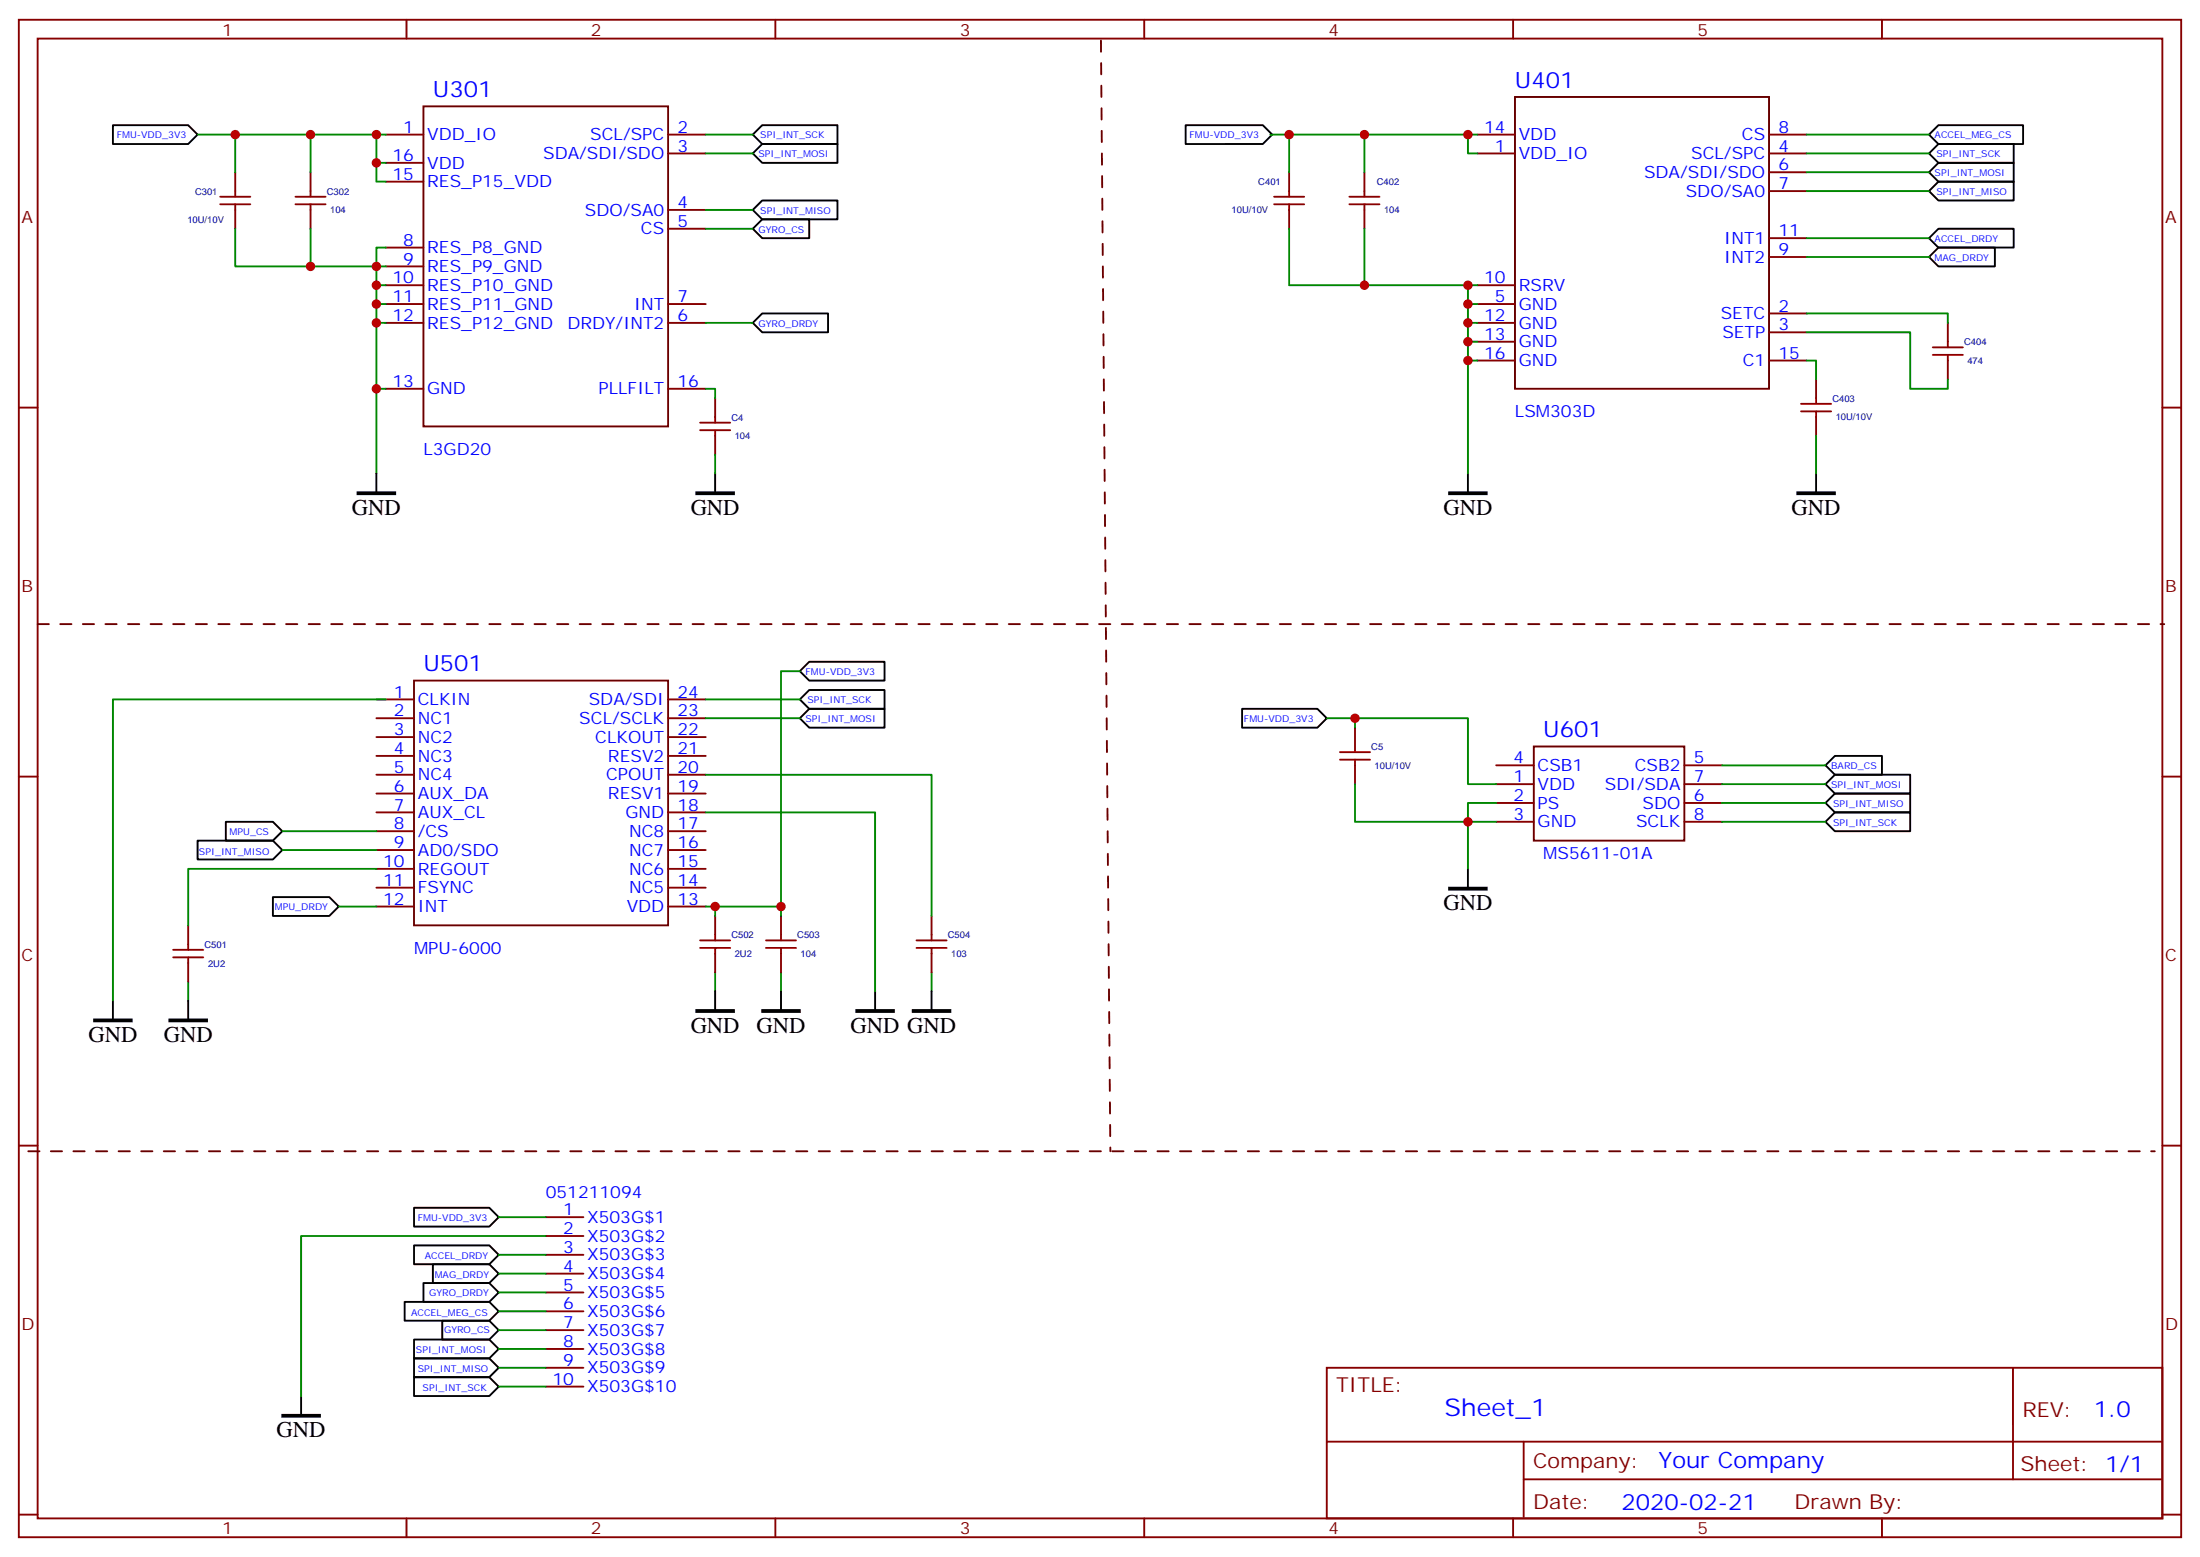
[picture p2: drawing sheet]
<svg xmlns="http://www.w3.org/2000/svg" width="412mm" height="292mm" viewBox="0 0 412 292" stroke-linecap="round" stroke-linejoin="round" font-family="sans-serif">
<g fill="none" stroke="#870000" stroke-width=".35">
<path d="M3.5 3.7h405.4v284.3h-405.4zM7.1 7.2h398.2v277.3h-398.2zM76.2 3.7v3.5M145.3 3.7v3.5M214.5 3.7v3.5M283.6 3.7v3.5M352.8 3.7v3.5M44.1 32.3v3.5M44.1 39.3v3.6M58.2 32.3v3.5M58.2 39.3v3.6M72.3 25.2h7.1"/>
<path d="M72.3 30.5h7.1M72.3 34h7.1M125.2 25.2h7.1M125.2 28.8h7.1M125.2 39.3h7.1M241.7 32.3v3.5M241.7 39.3v3.6M255.8 32.3v3.5M255.8 39.3v3.6M276.9 25.2h7.1M276.9 28.8h7.1M331.6 25.2h7.1"/>
<path d="M331.6 28.8h7.1M331.6 32.3h7.1M331.6 35.8h7.1M72.3 57h7.1M72.3 46.4h7.1M72.3 49.9h7.1M72.3 53.4h7.1M125.2 42.9h7.1M125.2 57h7.1M276.9 57h7.1M276.9 53.4h7.1M331.6 44.6h7.1"/>
<path d="M331.6 48.2h7.1M331.6 58.7h7.1M3.5 76.4h3.6M72.3 60.5h7.1M72.3 72.8h7.1M125.2 60.5h7.1M125.2 72.8h7.1M134.1 74.6v3.5M276.9 60.5h7.1M276.9 64h7.1M276.9 67.6h7.1M331.6 67.6h7.1"/>
<path d="M331.6 62.3h7.1M340.4 71.1v3.5M340.4 78.1v3.6M365.1 60.5v3.5M365.1 67.6v3.5M405.3 76.4h3.6M134.1 81.7v3.5M70.6 131.1h7M70.6 134.6h7M70.6 138.1h7M125.2 131.1h7.1M125.2 134.6h7.1"/>
<path d="M125.2 138.1h7.1M254 136.3v3.6M3.5 145.5h3.6M70.6 141.6h7M70.6 145.2h7M70.6 148.7h7M70.6 152.2h7M70.6 155.8h7M70.6 159.3h7M125.2 141.6h7.1M125.2 145.2h7.1M125.2 148.7h7.1"/>
<path d="M125.2 152.2h7.1M125.2 155.8h7.1M125.2 159.3h7.1M254 143.4v3.5M280.5 143.4h7M280.5 146.9h7M280.5 150.5h7M280.5 154h7M315.7 143.4h7.1M315.7 146.9h7.1M315.7 150.5h7.1M315.7 154h7.1"/>
<path d="M405.3 145.5h3.6M35.3 173.4v3.5M70.6 162.8h7M70.6 166.3h7M70.6 169.9h7M125.2 162.8h7.1M125.2 166.3h7.1M125.2 169.9h7.1M134.1 171.6v3.6M134.1 178.7v3.5M146.4 171.6v3.6M146.4 178.7v3.5"/>
<path d="M174.6 171.6v3.6M174.6 178.7v3.5M35.3 180.4v3.6M3.5 214.7h3.6M405.3 214.7h3.6M102.3 228.1h7.1M102.3 231.6h7.1M102.3 235.1h7.1M102.3 238.7h7.1M102.3 242.2h7.1M102.3 245.7h7.1M102.3 249.2h7.1"/>
<path d="M102.3 252.8h7.1M102.3 256.3h7.1M102.3 259.8h7.1M248.7 256.3h156.6v28.2h-156.6zM377.3 256.3v20.9M248.7 270.1h156.5M285.6 277.2h119.6M285.6 270.1v14.2M3.5 283.8h3.6M76.2 284.5v3.5M145.3 284.5v3.5M214.5 284.5v3.5"/>
<path d="M283.6 284.5v3.5M352.8 284.5v3.5M405.3 283.8h3.6"/>
</g>
<path d="M206.4 7.6l1.7 208.1M7.1 116.9h398.6M5.3 215.7h398.6" fill="none" stroke="#600" stroke-width=".35" stroke-dasharray="2.1 2.1"/>
<path d="M79.4 19.9h45.8v60h-45.8zM284 18.2h47.6v54.6h-47.6zM77.6 127.5h47.6v45.9h-47.6zM287.5 139.9h28.2v17.6h-28.2z" fill="none" stroke="#600" stroke-width=".35"/>
<g fill="none" stroke="#000" stroke-width=".35">
<path d="M21.2 23.5h14.1l1.7 1.7-1.7 1.8h-14.1zM141.1 25.2l1.8-1.7h14.1v3.5h-14.1zM141.1 28.8l1.8-1.8h14.1v3.5h-14.1zM141.1 39.3l1.8-1.7h14.1v3.5h-14.1zM222.2 23.5h14.5l1.8 1.7-1.8 1.8h-14.5zM361.6 32.3l1.8-1.8h14.1v3.5h-14.1zM361.6 28.8l1.8-1.8h14.1v3.5h-14.1zM361.6 35.8l1.8-1.8h14.1v3.6h-14.1zM361.6 25.2l1.8-1.7h15.8v3.5h-15.8zM141.1 42.9l1.8-1.8h8.8v3.5h-8.8zM361.6 44.6l1.8-1.7h14.1v3.5h-14.1zM361.6 48.2l1.8-1.8h10.5v3.5h-10.5z"/>
<path d="M141.1 60.5l1.8-1.8h12.3v3.6h-12.3zM70.6 88.7v3.6M134.1 88.7v3.6M275.2 88.7v3.6M340.4 88.7v3.6M149.9 131.1l1.8-1.8h14.1v3.5h-14.1zM149.9 134.6l1.8-1.8h14.1v3.5h-14.1zM149.9 125.8l1.8-1.8h14.1v3.5h-14.1zM232.8 132.8h14.1l1.8 1.8-1.8 1.7h-14.1zM37 157.5h14.2l1.7 1.8-1.7 1.7h-14.2zM42.3 154h8.9l1.7 1.8-1.7 1.7h-8.9zM342.2 146.9l1.8-1.7h14.1v3.5h-14.1z"/>
<path d="M342.2 150.5l1.8-1.8h14.1v3.5h-14.1zM342.2 154l1.8-1.8h14.1v3.6h-14.1zM342.2 143.4l1.8-1.8h8.8v3.6h-8.8zM51.2 168.1h10.5l1.8 1.8-1.8 1.7h-10.5zM275.2 162.8v3.5M21.2 187.5v3.5M35.3 187.5v3.5M134.1 185.7v3.6M146.4 185.7v3.6M164 185.7v3.6M174.6 185.7v3.6M77.6 226.3h14.1l1.8 1.8-1.8 1.7h-14.1z"/>
<path d="M77.6 233.4h14.1l1.8 1.7-1.8 1.8h-14.1zM81.1 236.9h10.6l1.8 1.8-1.8 1.7h-10.6zM75.8 243.9h15.9l1.8 1.8-1.8 1.8h-15.9zM77.6 251h14.1l1.8 1.8-1.8 1.7h-14.1zM77.6 258.1h14.1l1.8 1.7-1.8 1.8h-14.1zM77.6 254.5h14.1l1.8 1.8-1.8 1.8h-14.1zM79.4 240.4h12.3l1.8 1.8-1.8 1.7h-12.3zM82.9 247.5h8.8l1.8 1.7-1.8 1.8h-8.8zM56.4 261.6v3.5"/>
</g>
<g fill="none" stroke="#008700" stroke-width=".35">
<path d="M37 25.2h35.3M44.1 25.2v7.1M58.2 25.2v7.1M70.6 25.2v8.8h1.7M70.6 30.5h1.7M132.3 25.2h8.8M132.3 28.8h8.8M132.3 39.3h8.8M238.1 25.2h38.8M241.7 25.2v7.1M255.8 25.2v7.1M275.2 25.2v3.6h1.7"/>
<path d="M338.7 28.8h22.9M338.7 25.2h22.9M338.7 32.3h22.9M338.7 35.8h22.9M44.1 42.9v7h14.1M58.2 42.9v7h14.1M70.6 57h1.7M70.6 53.4h1.7M72.3 46.4h-1.7v42.3M132.3 42.9h8.8M241.7 42.9v10.5h35.2M255.8 42.9v10.5"/>
<path d="M275.2 57h1.7M275.2 53.4v35.3M338.7 58.7h26.4v1.8M338.7 44.6h22.9M338.7 48.2h22.9M70.6 72.8h1.7M70.6 60.5h1.7M132.3 72.8h1.8v1.8M132.3 60.5h8.8M275.2 60.5h1.7M275.2 64h1.7M275.2 67.6h1.7"/>
<path d="M338.7 62.3h19.4v10.5h7v-1.7M338.7 67.6h1.7v3.5M134.1 85.2v3.5M340.4 81.7v7M72.3 131.1h-51.1v56.4M132.3 131.1h17.6M132.3 134.6h17.6M149.9 125.8h-3.5v44.1M248.7 134.6h26.5v12.3h5.3M254 134.6v1.7M52.9 155.8h17.7M52.9 159.3h17.7"/>
<path d="M132.3 145.2h42.3v26.4M132.3 152.2h31.7v33.5M254 146.9v7.1h21.2v-3.5h5.3M280.5 154h-5.3v8.8M322.8 154h19.4M322.8 143.4h19.4M322.8 146.9h19.4M322.8 150.5h19.4M63.5 169.9h7.1M70.6 162.8h-35.3v10.6M132.3 169.9h14.1v1.7M134.1 169.9v1.7"/>
<path d="M35.3 184v3.5M134.1 182.2v3.5M146.4 182.2v3.5M174.6 182.2v3.5M93.5 228.1h8.8M93.5 235.1h8.8M93.5 238.7h8.8M102.3 231.6h-45.9v30M93.5 242.2h8.8M93.5 245.7h8.8M93.5 249.2h8.8M93.5 252.8h8.8"/>
<path d="M93.5 256.3h8.8M93.5 259.8h8.8"/>
</g>
<g fill="none" stroke="#a10000" stroke-width=".35">
<path d="M41.3 36.9h5.6M41.3 38.3h5.6M44.1 35.8v1.1M44.1 38.3v1M55.4 36.9h5.6M55.4 38.3h5.6M58.2 35.8v1.1M58.2 38.3v1M238.8 36.9h5.7M238.8 38.3h5.7M241.7 35.8v1.1M241.7 38.3v1"/>
<path d="M252.9 36.9h5.7M252.9 38.3h5.7M255.8 35.8v1.1M255.8 38.3v1M131.2 79.2h5.7M134.1 78.1v1.1M337.6 75.7h5.7M337.6 77.1h5.7M340.4 74.6v1.1M340.4 77.1v1M362.3 65.1h5.6M362.3 66.5h5.6"/>
<path d="M365.1 64v1.1M365.1 66.5v1.1M131.2 80.6h5.7M134.1 80.6v1.1M254 139.9v1M251.2 140.9h5.6M251.2 142.3h5.6M254 142.3v1.1M32.5 178h5.6M32.5 179.4h5.6M35.3 176.9v1.1M35.3 179.4v1"/>
<path d="M131.2 176.2h5.7M131.2 177.6h5.7M134.1 175.2v1M134.1 177.6v1.1M143.6 176.2h5.6M143.6 177.6h5.6M146.4 175.2v1M146.4 177.6v1.1M171.8 176.2h5.6M171.8 177.6h5.6M174.6 175.2v1M174.6 177.6v1.1"/>
</g>
<path d="M67 92.3h7.1v.3h-7.1zM130.5 92.3h7.1v.3h-7.1zM271.6 92.3h7.1v.3h-7.1zM336.9 92.3h7.1v.3h-7.1zM271.6 166.3h7.1v.4h-7.1zM17.6 191h7.1v.4h-7.1zM31.7 191h7.1v.4h-7.1zM130.5 189.3h7.1v.3h-7.1zM142.9 189.3h7v.3h-7zM160.5 189.3h7.1v.3h-7.1zM171.1 189.3h7.1v.3h-7.1zM52.9 265.1h7.1v.4h-7.1z" fill="#000" stroke="#000" stroke-width=".35"/>
<g fill="#c00">
<circle cx="275.2" cy="154" r=".88"/>
<circle cx="146.4" cy="169.9" r=".88"/>
<circle cx="275.2" cy="64" r=".88"/>
<circle cx="275.2" cy="57" r=".88"/>
<circle cx="255.8" cy="53.4" r=".88"/>
<circle cx="255.8" cy="25.2" r=".88"/>
<circle cx="58.2" cy="49.9" r=".88"/>
<circle cx="70.6" cy="49.9" r=".88"/>
<circle cx="70.6" cy="57" r=".88"/>
<circle cx="70.6" cy="72.8" r=".88"/>
<circle cx="70.6" cy="30.5" r=".88"/>
<circle cx="70.6" cy="25.2" r=".88"/>
<circle cx="70.6" cy="60.5" r=".88"/>
<circle cx="70.6" cy="53.4" r=".88"/>
<circle cx="58.2" cy="25.2" r=".88"/>
<circle cx="44.1" cy="25.2" r=".88"/>
<circle cx="275.2" cy="25.2" r=".88"/>
<circle cx="241.7" cy="25.2" r=".88"/>
<circle cx="275.2" cy="53.4" r=".88"/>
<circle cx="275.2" cy="60.5" r=".88"/>
<circle cx="275.2" cy="67.6" r=".88"/>
<circle cx="134.1" cy="169.9" r=".88"/>
<circle cx="254" cy="134.6" r=".88"/>
</g>
<text font-size="4.6" fill="#00f" x="270.8" y="265.3">Sheet_1</text>
<g font-size="4.2" fill="#00f">
<text x="284" y="16.4">U401</text>
<text x="81.1" y="18.2">U301</text>
<text x="79.4" y="125.8">U501</text>
<text x="289.3" y="138.1">U601</text>
<text x="392.5" y="265.6">1.0</text>
<text x="310.9" y="275.1">Your Company</text>
<text x="304" y="282.9">2020-02-21</text>
</g>
<g font-size="4.2">
<text x="66" y="96.5">GND</text>
<text x="129.5" y="96.5">GND</text>
<text x="270.6" y="96.5">GND</text>
<text x="335.8" y="96.5">GND</text>
<text x="270.6" y="170.6">GND</text>
<text x="16.6" y="195.3">GND</text>
<text x="30.7" y="195.3">GND</text>
<text x="129.5" y="193.5">GND</text>
<text x="141.8" y="193.5">GND</text>
<text x="159.5" y="193.5">GND GND</text>
<text x="51.9" y="269.3">GND</text>
</g>
<g font-size="3.9" fill="#800">
<text x="250.5" y="260.9">TITLE:</text>
<text x="379.1" y="265.6">REV:</text>
<text x="287.4" y="275.1">Company:</text>
<text x="378.7" y="275.7">Sheet: 1/1</text>
<text x="287.4" y="282.8">Date:</text>
<text x="336.4" y="282.8">Drawn By:</text>
</g>
<g font-size="3.2" fill="#800">
<text x="41.6" y="6.7">1</text>
<text x="110.8" y="6.7">2</text>
<text x="179.9" y="6.7">3</text>
<text x="249.1" y="6.7">4</text>
<text x="318.2" y="6.7">5</text>
<text x="4.1" y="41.8">A</text>
<text x="405.9" y="41.8">A</text>
<text x="4.1" y="110.9">B</text>
<text x="405.9" y="110.9">B</text>
<text x="4.1" y="180.1">C</text>
<text x="405.9" y="180.1">C</text>
<text x="4.1" y="249.2">D</text>
<text x="405.9" y="249.2">D</text>
<text x="41.6" y="287.5">1</text>
<text x="110.8" y="287.5">2</text>
<text x="179.9" y="287.5">3</text>
<text x="249.1" y="287.5">4</text>
<text x="318.2" y="287.5">5</text>
</g>
<g font-size="3.2" fill="#00f">
<text x="75.6" y="24.9">1</text>
<text x="80.1" y="26.3">VDD_IO</text>
<text x="101.8" y="29.8">SDA/SDI/SDO</text>
<text x="110.6" y="26.3">SCL/SPC</text>
<text x="127" y="24.9">2</text>
<text x="127" y="28.4">3</text>
<text x="278.2" y="24.9">14</text>
<text x="280.2" y="28.4">1</text>
<text x="284.7" y="26.3">VDD</text>
<text x="284.7" y="29.8">VDD_IO</text>
<text x="317" y="29.8">SCL/SPC</text>
<text x="326.5" y="26.3">CS</text>
<text x="333.4" y="24.9">8</text>
<text x="333.4" y="28.4">4</text>
<text x="73.6" y="30.2">16</text>
<text x="73.6" y="33.7">15</text>
<text x="80.1" y="31.6">VDD</text>
<text x="80.1" y="35.1">RES_P15_VDD</text>
<text x="308.2" y="33.3">SDA/SDI/SDO</text>
<text x="333.4" y="31.9">6</text>
<text x="333.4" y="35.5">7</text>
<text x="109.6" y="40.4">SDO/SA0</text>
<text x="127" y="39">4</text>
<text x="316" y="36.9">SDO/SA0</text>
<text x="75.6" y="46">8</text>
<text x="80.1" y="47.4">RES_P8_GND</text>
<text x="120.1" y="43.9">CS</text>
<text x="127" y="42.5">5</text>
<text x="323.2" y="45.7">INT1</text>
<text x="333.4" y="44.3">11</text>
<text x="333.4" y="47.8">9</text>
<text x="73.6" y="53.1">10</text>
<text x="75.6" y="49.6">9</text>
<text x="80.1" y="51">RES_P9_GND</text>
<text x="278.2" y="53.1">10</text>
<text x="323.2" y="49.2">INT2</text>
<text x="73.6" y="56.6">11</text>
<text x="80.1" y="54.5">RES_P10_GND</text>
<text x="80.1" y="58">RES_P11_GND</text>
<text x="118.9" y="58">INT</text>
<text x="127" y="56.6">7</text>
<text x="280.2" y="56.6">5</text>
<text x="284.7" y="54.5">RSRV</text>
<text x="284.7" y="58">GND</text>
<text x="322.6" y="59.8">SETC</text>
<text x="333.4" y="58.4">2</text>
<text x="73.6" y="60.1">12</text>
<text x="80.1" y="61.6">RES_P12_GND</text>
<text x="106.4" y="61.6">DRDY/INT2</text>
<text x="127" y="60.1">6</text>
<text x="278.2" y="60.1">12</text>
<text x="278.2" y="63.7">13</text>
<text x="284.7" y="61.6">GND</text>
<text x="284.7" y="65.1">GND</text>
<text x="322.9" y="63.3">SETP</text>
<text x="333.4" y="61.9">3</text>
<text x="278.2" y="67.2">16</text>
<text x="284.7" y="68.6">GND</text>
<text x="326.7" y="68.6">C1</text>
<text x="333.4" y="67.2">15</text>
<text x="73.6" y="72.5">13</text>
<text x="80.1" y="73.9">GND</text>
<text x="112.2" y="73.9">PLLFILT</text>
<text x="127" y="72.5">16</text>
<text x="284" y="78.1">LSM303D</text>
<text x="79.4" y="85.2">L3GD20</text>
<text x="73.8" y="130.7">1</text>
<text x="127" y="130.7">24</text>
<text x="73.8" y="134.2">2</text>
<text x="73.8" y="137.8">3</text>
<text x="78.3" y="132.1">CLKIN</text>
<text x="78.3" y="135.6">NC1</text>
<text x="108.6" y="135.6">SCL/SCLK</text>
<text x="110.4" y="132.1">SDA/SDI</text>
<text x="127" y="137.8">22</text>
<text x="127" y="134.2">23</text>
<text x="73.8" y="141.3">4</text>
<text x="78.3" y="139.2">NC2</text>
<text x="78.3" y="142.7">NC3</text>
<text x="111.6" y="139.2">CLKOUT</text>
<text x="114" y="142.7">RESV2</text>
<text x="127" y="141.3">21</text>
<text x="283.7" y="143.1">4</text>
<text x="317.5" y="143.1">5</text>
<text x="73.8" y="144.8">5</text>
<text x="73.8" y="148.3">6</text>
<text x="78.3" y="146.2">NC4</text>
<text x="78.3" y="149.8">AUX_DA</text>
<text x="113.6" y="146.2">CPOUT</text>
<text x="114" y="149.8">RESV1</text>
<text x="127" y="148.3">19</text>
<text x="127" y="144.8">20</text>
<text x="283.7" y="146.6">1</text>
<text x="288.2" y="144.5">CSB1</text>
<text x="288.2" y="148">VDD</text>
<text x="300.9" y="148">SDI/SDA</text>
<text x="306.5" y="144.5">CSB2</text>
<text x="317.5" y="146.6">7</text>
<text x="73.8" y="151.9">7</text>
<text x="73.8" y="155.4">8</text>
<text x="78.3" y="153.3">AUX_CL</text>
<text x="117.2" y="153.3">GND</text>
<text x="127" y="155.4">17</text>
<text x="127" y="151.9">18</text>
<text x="283.7" y="150.1">2</text>
<text x="283.7" y="153.6">3</text>
<text x="288.2" y="151.5">PS</text>
<text x="288.2" y="155">GND</text>
<text x="306.7" y="155">SCLK</text>
<text x="307.9" y="151.5">SDO</text>
<text x="317.5" y="150.1">6</text>
<text x="317.5" y="153.6">8</text>
<text x="73.8" y="158.9">9</text>
<text x="78.3" y="156.8">/CS</text>
<text x="78.3" y="160.3">AD0/SDO</text>
<text x="117.9" y="160.3">NC7</text>
<text x="117.9" y="156.8">NC8</text>
<text x="127" y="158.9">16</text>
<text x="289.3" y="161">MS5611-01A</text>
<text x="71.8" y="162.5">10</text>
<text x="71.8" y="166">11</text>
<text x="78.3" y="163.9">REGOUT</text>
<text x="78.3" y="167.4">FSYNC</text>
<text x="117.9" y="167.4">NC5</text>
<text x="117.9" y="163.9">NC6</text>
<text x="127" y="166">14</text>
<text x="127" y="162.5">15</text>
<text x="71.8" y="169.5">12</text>
<text x="78.3" y="170.9">INT</text>
<text x="117.5" y="170.9">VDD</text>
<text x="127" y="169.5">13</text>
<text x="77.6" y="178.7">MPU-6000</text>
<text x="102.3" y="224.5">051211094</text>
<text x="105.6" y="227.7">1</text>
<text x="105.6" y="231.2">2</text>
<text x="110.1" y="229.1">X503G$1</text>
<text x="110.1" y="232.7">X503G$2</text>
<text x="105.6" y="234.8">3</text>
<text x="105.6" y="238.3">4</text>
<text x="110.1" y="236.2">X503G$3</text>
<text x="110.1" y="239.7">X503G$4</text>
<text x="105.6" y="241.8">5</text>
<text x="105.6" y="245.4">6</text>
<text x="110.1" y="243.2">X503G$5</text>
<text x="105.6" y="248.9">7</text>
<text x="110.1" y="246.8">X503G$6</text>
<text x="110.1" y="250.3">X503G$7</text>
<text x="105.6" y="252.4">8</text>
<text x="105.6" y="255.9">9</text>
<text x="110.1" y="253.8">X503G$8</text>
<text x="110.1" y="257.4">X503G$9</text>
<text x="103.6" y="259.5">10</text>
<text x="110.1" y="260.9">X503G$10</text>
</g>
<g font-size="1.8" fill="#00f">
<text x="21.9" y="25.9">FMU-VDD_3V3</text>
<text x="142.2" y="29.5">SPI_INT_MOSI</text>
<text x="142.5" y="25.9">SPI_INT_SCK</text>
<text x="223" y="25.9">FMU-VDD_3V3</text>
<text x="362.7" y="25.9">ACCEL_MEG_CS</text>
<text x="363" y="29.5">SPI_INT_SCK</text>
<text x="362.7" y="33">SPI_INT_MOSI</text>
<text x="142.5" y="40">SPI_INT_MISO</text>
<text x="363" y="36.5">SPI_INT_MISO</text>
<text x="142.2" y="43.6">GYRO_CS</text>
<text x="362.7" y="45.3">ACCEL_DRDY</text>
<text x="362.7" y="48.9">MAG_DRDY</text>
<text x="142.2" y="61.2">GYRO_DRDY</text>
<text x="151" y="126.5">FMU-VDD_3V3</text>
<text x="151.3" y="131.8">SPI_INT_SCK</text>
<text x="151" y="135.3">SPI_INT_MOSI</text>
<text x="233.2" y="135.3">FMU-VDD_3V3</text>
<text x="343.3" y="147.6">SPI_INT_MOSI</text>
<text x="343.3" y="144.1">BARD_CS</text>
<text x="343.6" y="151.2">SPI_INT_MISO</text>
<text x="343.6" y="154.7">SPI_INT_SCK</text>
<text x="37.3" y="160.2">SPI_INT_MISO</text>
<text x="43" y="156.5">MPU_CS</text>
<text x="51.5" y="170.6">MPU_DRDY</text>
<text x="78.3" y="228.8">FMU-VDD_3V3</text>
<text x="79.6" y="235.9">ACCEL_DRDY</text>
<text x="81.5" y="239.4">MAG_DRDY</text>
<text x="80.4" y="242.9">GYRO_DRDY</text>
<text x="77.1" y="246.5">ACCEL_MEG_CS</text>
<text x="83.2" y="249.8">GYRO_CS</text>
<text x="78" y="253.5">SPI_INT_MOSI</text>
<text x="78.3" y="257.1">SPI_INT_MISO</text>
<text x="79.2" y="260.6">SPI_INT_SCK</text>
</g>
<g font-size="1.8" fill="#000080">
<text x="235.9" y="34.7">C401</text>
<text x="258.1" y="34.7">C402</text>
<text x="35.1" y="41.7">10U/10V</text>
<text x="36.6" y="36.5">C301</text>
<text x="61.3" y="36.5">C302</text>
<text x="61.9" y="40">104</text>
<text x="230.9" y="40">10U/10V</text>
<text x="259.4" y="40">104</text>
<text x="368.2" y="64.7">C404</text>
<text x="368.8" y="68.2">474</text>
<text x="343.5" y="75.3">C403</text>
<text x="137.1" y="78.8">C4</text>
<text x="137.7" y="82.3">104</text>
<text x="344.1" y="78.8">10U/10V</text>
<text x="257" y="140.5">C5</text>
<text x="257.7" y="144.1">10U/10V</text>
<text x="38.3" y="177.6">C501</text>
<text x="137.1" y="175.8">C502</text>
<text x="137.7" y="179.3">2U2</text>
<text x="149.5" y="175.8">C503</text>
<text x="150.1" y="179.3">104</text>
<text x="177.7" y="175.8">C504</text>
<text x="178.3" y="179.3">103</text>
<text x="39" y="181.1">2U2</text>
</g>
</svg>
